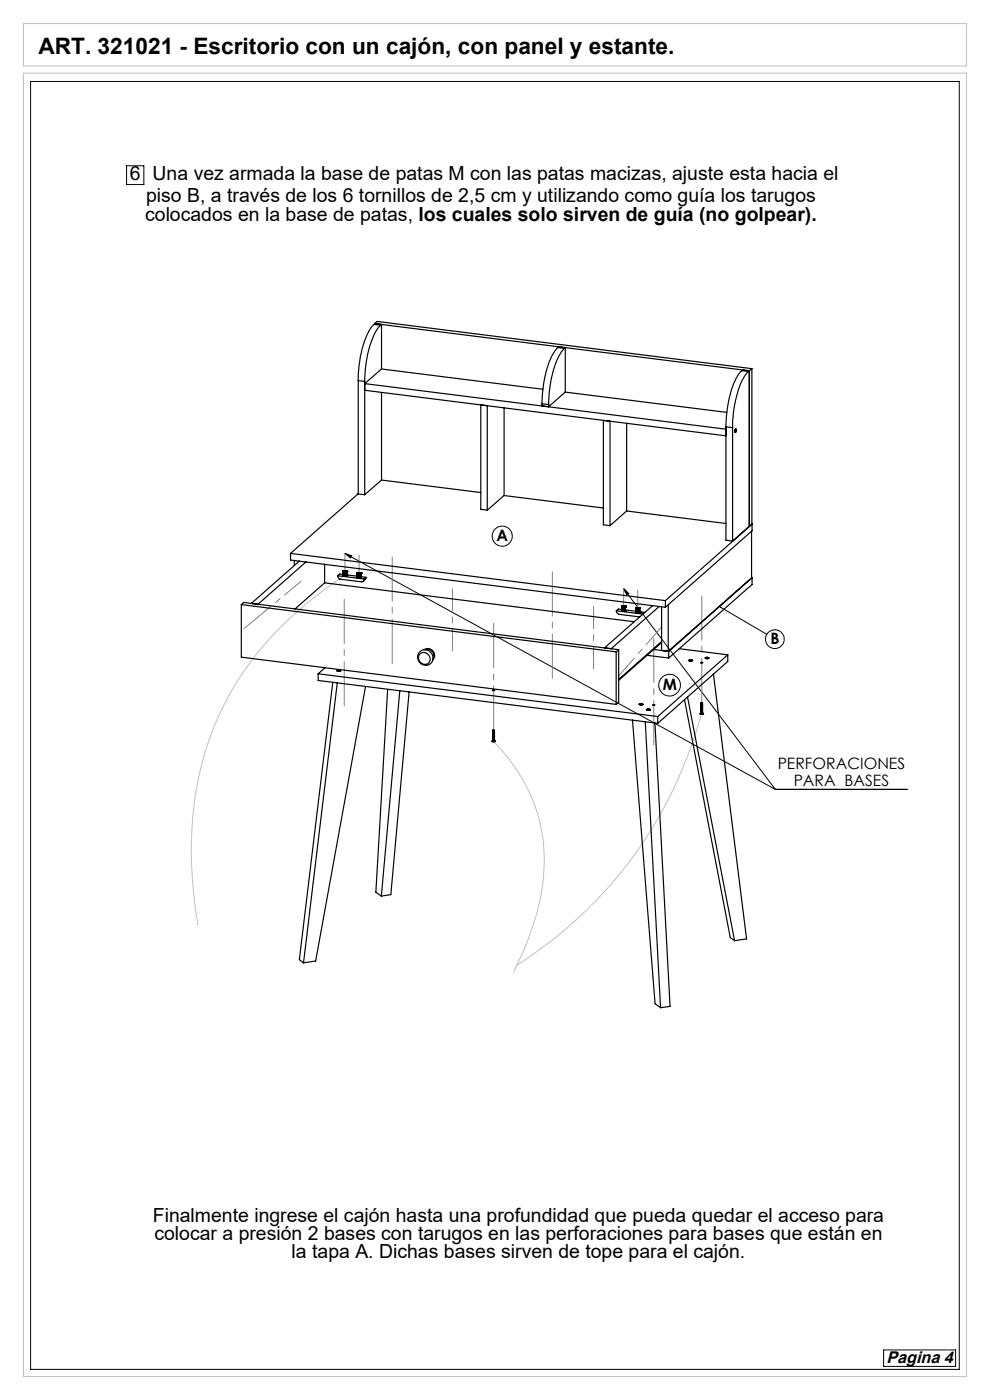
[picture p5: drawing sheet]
<svg xmlns="http://www.w3.org/2000/svg" width="210mm" height="297mm" viewBox="0 0 210 297" stroke-linecap="round" stroke-linejoin="round" font-family="sans-serif">
<path d="M5 15.5h200v276.5h-200zM5 5h200v9h-200zM72.9 122.2a70.4 70.4 0 0 0-26.5 29.8 72 72 0 0 0-5.3 38.1l.9 6.1M104.7 157.3a35.4 35.4 0 0 1 9.7 34.3l-1 3.8a62.2 62.2 0 0 1-4.5 10.9M148.8 151.4a90.8 90.8 0 0 1-39.2 53.4" fill="none" stroke="#c0c0c0" stroke-width=".21"/>
<g fill="none" stroke="#000" stroke-width=".21">
<path d="M6.5 17.3h197v273.2h-197zM26.8 35.2h3.7v4h-3.7zM73.2 117.4l1.4 .5-.3 .5zM73.2 117.4l91.3 50.1M132.3 124.8l1.1 1.1-.4 .3zM132.3 124.8l32.2 42.7M152.9 128.8l9.8 5.8M164.5 167.5h27.9M187.4 286.4h15.3v3.5h-15.3z"/>
<circle cx="106.5" cy="113.7" r="2.14"/>
<circle cx="164.4" cy="135.6" r="1.97"/>
<circle cx="142" cy="145.4" r="2.3"/>
</g>
<path d="M73 149.8v-22.7M83.2 140.8v-22.6M104.7 154.9v-22.6M117.2 143.9v-22.6M138.7 158v-22.6M148.9 149.1v-22.7" fill="none" stroke="#808080" stroke-width=".21" stroke-dasharray="15.2 1.3 1.3 1.3" stroke-dashoffset="5.8"/>
<path d="M96 138.1v-13.2M125.9 141.9v-13.2" fill="none" stroke="#808080" stroke-width=".21" stroke-dasharray="15.2 1.3 1.3 1.3" stroke-dashoffset="10.5"/>
<path d="M140.4 133l-9.1 10.4" fill="none" stroke="#808080" stroke-width=".21" stroke-dasharray="15.2 1.3 1.3 1.3" stroke-dashoffset="10.2"/>
<path d="M73.2 121.2v-3.8M76.2 121.5v-3.7M132.3 128.6v-3.8M135.3 129v-3.8" fill="none" stroke="#808080" stroke-width=".21" stroke-dasharray="15.2 1.3 1.3 1.3"/>
<path d="M51.7 133.4l12.1-10.1" fill="none" stroke="#808080" stroke-width=".21" stroke-dasharray="15.2 1.3 1.3 1.3" stroke-dashoffset="7.9"/>
<g fill="#000">
<path d="M152.7 128.8a.17 .17 0 0 1 .3-.1 .17 .17 0 0 1 0 .2 .17 .17 0 0 1-.3 0l.2-.1z"/>
<path d="M73.2 117.4l1.4 .5-.3 .5zM132.3 124.8l1.1 1.1-.4 .3z"/>
</g>
<g fill="none" stroke="#000" stroke-width=".25">
<path d="M79.3 68.8a14.3 14.3 0 0 0-3 7.9l-.3 4M79.3 68.8l1.5 .2M79.3 68.8l.2-.2 1.4 .2M79.4 68.6l79.6 10.1M79.4 68.6l.6-.4 79.5 10M79.4 68.6v.1M80.8 69a13.7 13.7 0 0 0-3 7.2l-.4 4.7M80.9 78.3l-3.5 3.1 76.6 9.6M80.9 78.3l34.2 4.3M80.9 68.8v9.5M80.9 68.8l-.1 .2M118.3 73.7a15.8 15.8 0 0 0-3.2 9l-.1 3"/>
<path d="M118.3 73.7l1.4 .2M118.3 73.7l.2-.1 1.4 .2M119.7 73.9a15 15 0 0 0-3.1 8.4l-.2 3.5M119.9 73.8v9.4M119.9 73.8l-.2 .1M157.3 78.6a15 15 0 0 0-3.1 8.5l-.2 3.5M157.3 78.6l1.5 .2M157.3 78.6l.2-.1 1.4 .2M158.8 78.8a12.8 12.8 0 0 0-2.9 6.7l-.4 2.3-.1 2.9M158.9 78.7v33M158.9 78.7l-.1 .1M159 78.7v33"/>
<path d="M159.5 78.2l-.5 .5M159.5 78.2v34.4l-18.4 16.2M76 80.7v24.1l1.4 .1M76 80.7l1.4 .2M77.4 82.8l76.6 9.7M77.4 80.9v24M80.9 83.3v18.5M102 85.9l1.4 .2v22.1l-1.4-.1zM106.9 86.5v18.6M115 85.7l1.4 .1M115 85.7v.4l1.4 .2M116.4 85.8v.5"/>
<path d="M119.9 83.2l-3.5 3.1M119.9 83.2l34.3 4.3M128 89.2v22.1l1.4 .2M129.4 89.4v22.1M132.9 89.8v18.6M154 90.6l1.4 .1M154 90.6v24l1.4 .2M155.4 90.7v24.1M156 91.4h.1M156 91l.2 .3-.2 .5-.1-.5zM156 91.2v.3zM61.6 117.4v1.4l79.5 10"/>
<path d="M61.6 117.4l79.5 10M62.4 118.9v1.1M63.5 119l-10.2 9 1.4 .2 10.2-9M68.9 119.7v3.9M76 104.7l-14.4 12.7M80.9 101.8l-3.5 3.1M80.9 101.8l21.1 2.7M106.9 105.1l-3.5 3.1M106.9 105.1l21.1 2.7M132.9 108.4l-3.5 3.1M132.9 108.4l21.1 2.7M158.9 111.7l-3.5 3.1"/>
<path d="M158.9 111.7h.1M159.4 112.7v9.9M159.5 111.2l-.5 .5M159.5 111.2h.1M159.5 111.2l-18.4 16.2M51.2 128.3l.5-.5 79.5 10M51.2 128.3l79.5 10M51.2 128.3v11.1l79.5 10M68.9 123.6l-6.3 5.6M68.9 123.6l65.6 8.3M71.6 122.1l.2 .6 .3 .2 4.7 .5 .3-.2 .2-.4M71.6 122.1l5.7 .7"/>
<path d="M72.7 122.1h.1M72.7 121.8h-.7l-.4 .3M72.7 121.2l.1 1M72.7 121.2h.1M72.8 122.2h.1M72.8 121.2v.1M72.8 121.2h.1M72.8 121.3v.9M72.8 121.3h.1M72.8 121.1h.1M72.8 121.1v.1M72.8 121.1l-.1 .1"/>
<path d="M72.9 122.2h.1M72.9 121.1l.6 .1-.5 .1zM72.9 121.3h.1M72.9 121.3v.9M73 122.2h.1M73 122.2h.3M73 121.3v.9M73 121.3h.1M73 121.3v.1M73 121.4h.1M73 121.4v.8M73.1 122.2h.1"/>
<path d="M73.1 121.4h.1M73.1 121.4v.8M73.2 122.2h.1M73.2 121.4h.1M73.2 121.4v.8M73.3 122.2h.1M73.3 121.4h.1M73.3 121.3v.9M73.4 121.3h.1M73.4 122.2h.1M73.4 121.3l-.1 .9M73.4 121.3l-.3 .1"/>
<path d="M73.4 121.1l.1 .1M73.5 122.2h-.1M73.5 122.2h.1M73.5 121.3h.1M73.5 121.3l-.1 .9M73.5 121.1h.1M73.5 121.1v1.1M73.5 121.2l.1 .9M73.5 121.2h.1M73.5 122.1h.1M73.6 122.1h.1M73.6 121.2h.1"/>
<path d="M73.6 122l2.1 .2M73.6 121.2l-.1 .1M75.7 122.5h.1M75.7 121.6h.1M75.8 122.5h.1M75.8 121.6h.1M75.8 121.6v1M75.8 121.6l.1 .1M75.8 121.6v.1M75.8 121.6h.7zM75.8 121.5h.1M75.8 121.6l.1 1"/>
<path d="M75.8 121.6l-.1 .9M75.8 122.6h.1M75.8 121.7h.1M75.8 121.5v.1M75.9 122.6h.1M75.9 121.7h.1M75.9 121.7h.5M75.9 121.7v.9M75.9 121.7l.1 .9M76 121.7h.1M76 122.6h.1M76 121.7v.9"/>
<path d="M76.1 122.6h.1M76.1 121.7l-.1 .9M76.1 121.7v.9M76.1 121.7h.1M76.2 121.7h.1M76.2 122.6h.1M76.2 121.7v.9M76.3 121.7h.1M76.3 121.7h-.1M76.3 121.7v.9M76.4 122.6h.1M76.4 121.7h.1"/>
<path d="M76.4 121.7v.9M76.5 121.6h.1M76.5 121.6v.1M76.5 121.5h.1M76.5 121.6l-.1 1h-.2M76.5 121.5l-.1 1.1M76.5 121.5v.1M76.6 121.6h.1M76.6 122.3l1.1 .2M76.6 121.6l-.1 .9M76.6 121.6l-.2 .1M77.7 122.5l-.2 .4-.5 .4"/>
<path d="M77.7 122.5l-.4 .3M89 138.4a1.65 1.65 0 0 1 2.7 .4 1.65 1.65 0 0 1-1.4 2.3 1.73 1.73 0 0 1-1.3-2.7zM89 138.8a1.28 1.28 0 0 1 2 .3 1.28 1.28 0 0 1-.7 1.8 1.38 1.38 0 0 1-1.3-.6 1.38 1.38 0 0 1 0-1.5zM90 137.9a1.41 1.41 0 0 1 1.8 .2 1.41 1.41 0 0 1 0 1.8M90.2 137.8a1.37 1.37 0 0 1 1.5 .4 1.37 1.37 0 0 1 .2 1.5M130.7 138.3v11.1M130.7 129.6l.1 .3 .4 .4 4.5 .6M130.7 129.6l5.6 .7M131.2 137.8l-.5 .5M131.2 137.8v11.1l-.5 .5M131.9 129.6h.1M131.9 129.3l-.7-.1-.5 .4"/>
<path d="M131.9 128.7h.1M131.9 128.6h.1M131.9 128.6v1M131.9 128.7v.9l.3 .1M132 129.6h.1M132 128.6h.6l-.4 .1zM132 128.7v.1M132 128.6h.1M132 128.6h-.1M132 128.8h.1M132 128.7v1M132 128.8l.1 .9"/>
<path d="M132.1 129.7h.1M132.1 128.8h.1M132.1 128.8h.3M132.2 128.8v.9M132.2 129.7h.1M132.2 128.8h.1M132.3 129.7h.1M132.3 128.8h.1M132.3 128.8l-.1 .9M132.3 128.8v.9M132.4 129.7h.1M132.4 128.8h.1"/>
<path d="M132.4 128.8v.9M132.5 128.8l-.1 .9M132.5 128.8h-.1M132.5 128.8h.1M132.5 129.6v.1M132.5 128.8v.9M132.5 129.6h.1M132.6 129.6h.1M132.6 128.7h.1M132.6 128.7l-.1 .1M132.6 128.7v.9M132.6 128.6h.1"/>
<path d="M132.6 128.6v1l-.2 .1M132.6 128.6v.1M132.7 129.4l2.2 .3M134.9 129.9h.1M134.9 130h.1M134.9 129h.1M134.9 129l.1 .1M134.9 129.1h.1M134.9 129v1M135 130h.1M135 128.9h.4l.2 .1-.5 .1zM135 129.1h.1"/>
<path d="M135 129h-.1M135 129l-.1 1M135 129.1l-.1 .9M135 129.1v.9M135 129.1l.1 1M135.1 130.1h.1M135.1 129.1h.1M135.1 130.1h.3M135.1 129.1v1M135.1 129.1v.1M135.2 130.1h.1M135.2 129.2h.1"/>
<path d="M135.2 129.1l-.1 1M135.2 129.2v.9M135.3 130.1h.1M135.3 129.2h.1M135.3 129.2v.9M135.3 129.2l.1 .9M135.4 130.1h.1M135.4 129.1h.1M135.4 129.2h.1M135.4 129.1v1M135.5 130l-.1 .1M135.5 130h.1"/>
<path d="M135.5 129.1h.1M135.5 129.1v1M135.5 129.1v.9M135.6 130h.1M135.6 129.1h.1M135.6 129h.1M135.6 129v1M135.6 129.1l-.1 .9M135.6 129.1h-.1M135.6 129v.1M135.7 129.8l1.1 .1M137.3 139l4.6 .6"/>
<path d="M138.4 128.5l-10.2 8.9 1.4 .2 10.2-8.9M138.7 137.8l3.2 .4M140.3 136.1l-9.1 8M140.3 136.3l-9.1 8M140.3 128.7v9.3l1.4 .2M141.1 127.4v1.4M141.7 128.3v9.9M141.9 138.2v1.4M144.1 137.6l10.3 1.3M149.6 139.6l.5-.2 .3 .2-.5 .1zM149.6 139.6l.2-.2a.32 .32 0 0 1 .4 0 .32 .32 0 0 1 .2 .3h-.7zM149.8 139.6h.3z"/>
<path d="M150 139.5v.1M154.4 138.9l-14.9 13.1M154.4 138.9v1.4l-14.9 13.2M159.4 122.6h.1M159.4 122.6l-17.7 15.6M159.5 122.6v1.4l-17.6 15.6M159.5 122.6l-17.6 15.6M67.5 142.9l72 9.1M67.5 142.9v1.5l72 9.1M69 141.6l-1.5 1.3M70.6 144.7l-7.1 58.9 .9 .7M71.5 142.2h.7a.45 .45 0 0 1-.7 0z"/>
<path d="M71.5 142.2h.5l.3 .1-.3 .1a.28 .28 0 0 1-.3 .1 .28 .28 0 0 1-.2-.3zM71.5 144.9l-7.1 59.4M71.7 142.3h.3zM71.8 142.2v.1M77.5 145.6l-10.5 58.3-2.6 .4M82.2 146.2l-2.5 43.1 1.2 .8M84.8 146.5l-3.9 43.6M86.8 146.8l-3.9 43-2 .3M104.5 146.4l.5 .1zM104.5 155.3l.1 .1M104.5 155.5l.1 .1M104.5 155.7h.1"/>
<path d="M104.5 155.9h.1M104.5 156.1h.1M104.5 156.3h.1M104.5 156.5h.1M104.5 156.7h.1M104.5 156.8l.1 .1M104.5 157.1h.1M104.5 155.1l.1 .1M104.5 157.1l-.2 .2h.8l-.2-.2M104.5 157.1h.4M104.6 155.1h.1M104.6 155.3h.1"/>
<path d="M104.6 155.5h.1M104.6 155.7h.1M104.6 155.9h.1M104.6 156.1h.1M104.6 156.2h.1M104.6 156.4h.1M104.6 156.6h.1M104.6 156.8h.1M104.6 154.9h.1M104.6 157h.1M104.6 156v.1M104.6 155.6l.2-.1-.2 .1"/>
<path d="M104.6 156.1h.2M104.6 154.9h.2zM104.6 155.6v.1M104.6 154.9v.2M104.6 155.2v.1M104.6 155.4v.1M104.6 155.6h.1M104.6 155.7v.2M104.6 155.9v.1M104.6 156.1v.1M104.6 156.3v.1M104.6 156.5v.1"/>
<path d="M104.6 156.7v.1M104.6 156.9v.1M104.6 154.9v.1M104.8 155.3l-.2 .1M104.8 155.7h-.2M104.8 155.9h-.2M104.8 156.3h-.2M104.8 156.5h-.2M104.8 156.6l-.2 .1M104.8 156.8l-.2 .1M104.8 157l-.2 .1M104.8 155.1l-.2 .1"/>
<path d="M104.8 155v.1h-.2M104.8 155.1v.2h-.2M104.8 155.3v.2h-.2M104.8 155.5v.2h-.2M104.8 155.7v.2h-.2M104.8 155.9v.2h-.2M104.8 156.1v.1h-.2M104.8 156.3v.1h-.2M104.8 156.5v.1h-.2M104.8 156.7v.1h-.2M104.8 156.8v.2h-.2M104.8 154.9l-.2 .2"/>
<path d="M104.8 155.2l-.2 .1M104.8 155.3l-.2 .2M104.8 155.7l-.2 .2M104.8 155.9l-.2 .1M104.8 156.1l-.2 .1M104.8 156.3l-.2 .1M104.8 156.5l-.2 .1M104.8 156.6l-.2 .2M104.8 156.9l-.2 .1M104.8 157l.1 .1M104.8 155.1v.1M104.8 155.9h.1"/>
<path d="M104.8 156.8v.1M134.2 152.7l4.8 60.2 1.1 .9M135.6 149.4h.8l-.3 .1zM135.6 149.4h.7a.4 .4 0 0 1-.7 0zM135.9 149.4h.2M135.9 149.4h-.1h.3M135.9 149.4v.1M136.1 149.4h.1M136.3 149.5h.1M136.9 153.1l3.2 60.7M137.2 150.5l.5-.1 .2 .2-.4 .1zM137.2 150.5h.2a.3 .3 0 0 1 .3-.1 .3 .3 0 0 1 .2 .2l-.5 .1z"/>
<path d="M137.4 150.5l.3 .1zM137.5 150.5v.1M137.9 150.6h.1M138.4 149.5l.5 .1zM138.9 153.3l3.2 60.2-2 .3M139.5 152v1.5M145.2 148.4l9.7 50.5 .9 .7M145.8 147.8l10 51.8M146.1 140.1l.8-.1a.47 .47 0 0 1-.8 .1zM146.2 140l.7 .1-.6 .1zM146.5 140l-.1 .2 .2-.1M146.5 140l.1 .1"/>
<path d="M146.5 140v.2M146.6 140.1h.1M148.6 140.5l.5 .1zM148.7 149.5h.1M148.7 149.7h.1M148.7 149.9h.1M148.7 150.1h.1M148.7 150.2l.1 .1M148.7 150.5h.1M148.7 150.6l.1 .1M148.7 150.8h.1M148.7 151l.1 .1"/>
<path d="M148.7 151.2h.1M148.7 149.3h.1M148.7 151.2l-.3 .2 .2 .1h.6l-.2-.3M148.7 149.6h.1M148.7 149.8h.1M148.7 150h.1M148.7 150.2h.1M148.7 150.4h.1M148.7 150.6h.1M148.7 151h.1M148.7 151.2l.3 .1M148.8 149.4l-.1 .1"/>
<path d="M148.8 149.6h-.1M148.8 150h-.1M148.8 150.6h-.1M148.8 150.1l.1-.1-.1 .2M148.8 151.2h.1zM148.8 149l.1 .1zM148.8 149.1v.2M148.8 149.3v.1M148.8 149.5v.1M148.8 149.7v.1M148.8 149.9v.1M148.8 150.1v.1"/>
<path d="M148.8 150.3v.1M148.8 150.5v.1M148.8 150.7v.1M148.8 150.8v.2M148.8 151.1h.1M148.8 149v.2M148.9 151l.1 .1-.3 .1 .1-.1M148.9 149.5h-.1M148.9 149.7h-.1M148.9 149.9h-.1M148.9 150.2l-.1 .1M148.9 150.4l-.1 .1"/>
<path d="M148.9 150.6l-.1 .1M148.9 150.8h-.1M148.9 151l-.1 .1M148.9 149.3h-.1M148.9 149.1v.2h-.2M148.9 149.3l.1 .1-.3 .1M148.9 149.5v.2l-.2-.1M148.9 149.7v.2l-.2-.1M148.9 149.9l.1 .1h-.3M148.9 150.1v.1h-.2M148.9 150.2v.2h-.2M148.9 150.4l.1 .2h-.3"/>
<path d="M148.9 150.6v.2h-.2M148.9 150.8l.1 .2h-.3M148.9 149.1l-.1 .2M148.9 149.3l-.1 .1M148.9 149.5l-.1 .1M148.9 149.7l-.1 .1M148.9 149.9l-.1 .1M148.9 150.2l-.1 .2M148.9 150.4l-.1 .2M148.9 150.6l-.1 .2M148.9 150.8l-.1 .2M148.9 151.2l.1 .1"/>
<path d="M148.9 149.7h.1M148.9 150.8h.1M151.3 143l7.1 56.2-2.6 .4"/>
</g>
<text font-size="4.8" x="8.2" y="11.5">ART. 321021 - Escritorio con un cajón, con panel y estante.</text>
<g font-size="4.1">
<text x="27.6" y="38.2">6</text>
<text x="32.4" y="38.2">Una vez armada la base de patas M con las patas macizas, ajuste esta hacia el</text>
<text x="30.8" y="46.9">colocados en la base de patas, los cuales solo sirven de guía (no golpear).</text>
<text x="31" y="42.9">piso B, a través de los 6 tornillos de 2,5 cm y utilizando como guía los tarugos</text>
<text x="32.4" y="259.2">Finalmente ingrese el cajón hasta una profundidad que pueda quedar el acceso para</text>
<text x="32.8" y="263.1">colocar a presión 2 bases con tarugos en las perforaciones para bases que están en</text>
<text x="61.9" y="266.9">la tapa A. Dichas bases sirven de tope para el cajón.</text>
</g>
<text font-size="3.6" x="188" y="289.1">Pagina 4</text>
<g font-size="3.3">
<text x="105.3" y="114.8">A</text>
<text x="163.5" y="136.7">B</text>
<text x="140.6" y="146.4">M</text>
<text x="165" y="163.2">PERFORACIONES</text>
<text x="168.4" y="166.7">PARA BASES</text>
</g>
</svg>
